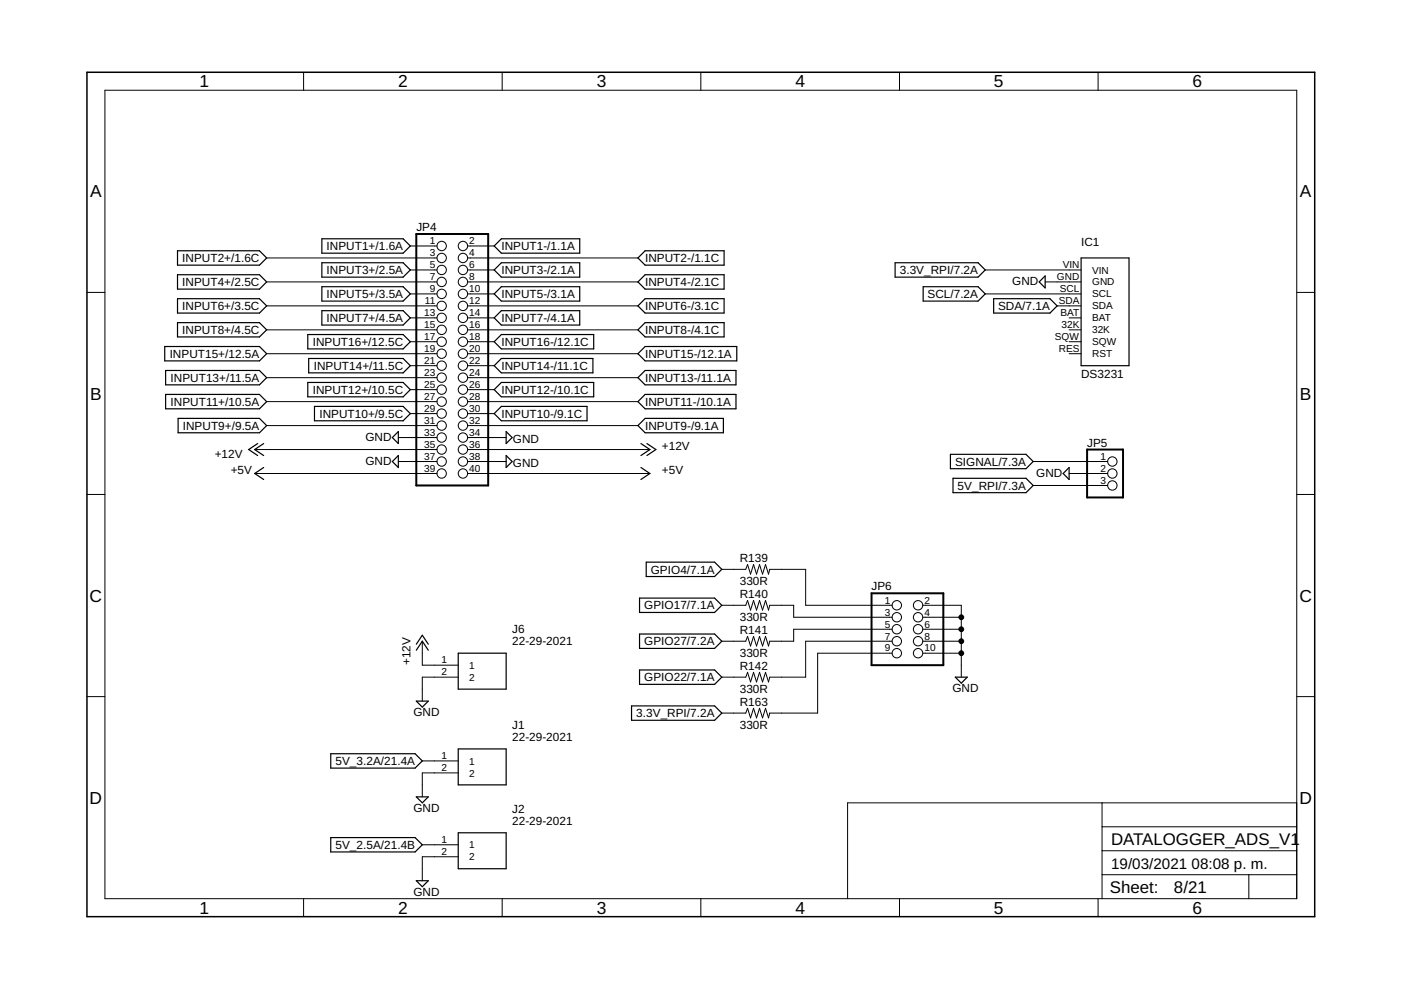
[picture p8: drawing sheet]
<svg xmlns="http://www.w3.org/2000/svg" width="297mm" height="210mm" viewBox="0 0 297 210" stroke-linecap="round" stroke-linejoin="round" font-family="sans-serif">
<g fill="none" stroke="#000" stroke-width=".25">
<path d="M37.6 53.2h17.4l1.5 1.5-1.5 1.5h-17.4zM37.6 58.3h17.4l1.5 1.5-1.5 1.5h-17.4zM68.2 55.7h17.3l1.5 1.5-1.5 1.6h-17.3zM68.2 50.6h17.3l1.5 1.6-1.5 1.5h-17.3zM104.8 57.2l1.5-1.5h16.6v3.1h-16.6zM104.8 52.2l1.5-1.6h16.6v3.1h-16.6zM135.3 54.7l1.5-1.5h16.7v3h-16.7zM135.3 59.8l1.5-1.5h16.7v3h-16.7zM189.8 55.7h17.6l1.5 1.5-1.5 1.6h-17.6zM221.6 58.5v2.5l-1.3-1.2zM229.2 54.7h10.2v22.8h-10.2zM34.9 73.5h20.1l1.5 1.5-1.5 1.5h-20.1z"/>
<path d="M35.1 78.5h19.9l1.5 1.6-1.5 1.5h-19.9zM37.6 63.3h17.4l1.5 1.6-1.5 1.5h-17.4zM37.6 68.4h17.4l1.5 1.5-1.5 1.5h-17.4zM65.3 70.9h20.2l1.5 1.6-1.5 1.5h-20.2zM65.4 76h20.1l1.5 1.5-1.5 1.6h-20.1zM68.2 60.8h17.3l1.5 1.5-1.5 1.5h-17.3zM68.2 65.9h17.3l1.5 1.5-1.5 1.5h-17.3zM104.8 62.3l1.5-1.5h16.6v3h-16.6zM104.8 67.4l1.5-1.5h16.6v3h-16.6zM104.8 77.5l1.5-1.5h19.4v3.1h-19.4zM104.8 72.5l1.5-1.6h19.6v3.1h-19.6zM135.3 64.9l1.5-1.6h16.7v3.1h-16.7z"/>
<path d="M135.3 69.9l1.5-1.5h16.7v3h-16.7zM135.3 75l1.5-1.5h19.4v3h-19.4zM195.7 60.8h11.7l1.5 1.5-1.5 1.5h-11.7zM210.7 63.3h11.9l1.5 1.6-1.5 1.5h-11.9zM35.1 83.6h19.9l1.5 1.6-1.5 1.5h-19.9zM37.8 88.7h17.2l1.5 1.5-1.5 1.6h-17.2zM54.6 94l-1.9 1.3 1.9 1.3M55.9 99.1l-1.9 1.3 1.9 1.3M55.9 94l-1.9 1.3 1.9 1.3M65.3 81.1h20.2l1.5 1.5-1.5 1.5h-20.2zM66.7 86.2h18.8l1.5 1.5-1.5 1.5h-18.8zM84.5 91.5v2.5l-1.3-1.2z"/>
<path d="M84.5 96.6v2.5l-1.3-1.2zM104.8 82.6l1.5-1.5h19.6v3h-19.6zM104.8 87.7l1.5-1.5h18.2v3h-18.2zM107.3 91.5l1.3 1.3-1.3 1.2zM107.3 96.6l1.3 1.3-1.3 1.2zM135.3 80.1l1.5-1.6h19.2v3.1h-19.2zM135.3 85.2l1.5-1.6h19.2v3.1h-19.2zM135.3 90.2l1.5-1.5h16.6v3.1h-16.6zM135.9 99.1l1.9 1.3-1.9 1.3M135.9 94l1.9 1.3-1.9 1.3M137.2 94l1.9 1.3-1.9 1.3M201.5 96.3h16l1.6 1.6-1.6 1.5h-16z"/>
<path d="M226.7 99.1v2.6l-1.3-1.3zM137 119.2h14.5l1.5 1.5-1.5 1.5h-14.5zM202.1 101.4h15.4l1.6 1.5-1.6 1.6h-15.4zM88.3 137.9l1.2-1.9 1.3 1.9M88.3 136.6l1.2-1.9 1.3 1.9M97.2 138.5h10.1v7.6h-10.1zM135.6 126.8h15.9l1.5 1.5-1.5 1.6h-15.9zM135.6 134.4h15.9l1.5 1.6-1.5 1.5h-15.9zM70.1 159.8h17.9l1.5 1.5-1.5 1.6h-17.9zM88.3 148.7h2.5l-1.3 1.2zM97.2 158.8h10.1v7.6h-10.1zM133.9 149.7h17.6l1.5 1.5-1.5 1.5h-17.6z"/>
<path d="M135.6 142h15.9l1.5 1.6-1.5 1.5h-15.9zM202.5 143.6h2.6l-1.3 1.2zM70.1 177.6h17.9l1.5 1.5-1.5 1.5h-17.9zM88.3 169h2.5l-1.3 1.2zM97.2 176.6h10.1v7.6h-10.1zM88.3 186.7h2.5l-1.3 1.3z"/>
</g>
<g fill="none" stroke="#000" stroke-width=".21">
<path d="M22.2 19.1h252.7v171.4h-252.7zM64.4 15.3v3.8M106.5 15.3v3.8M148.6 15.3v3.8M190.7 15.3v3.8M232.8 15.3v3.8M56.5 54.7h36.1M56.5 59.8h36.1M87 52.2h5.6M87 57.2h5.6M99.1 52.2h5.7M99.1 54.7h36.2"/>
<path d="M99.1 57.2h5.7M99.1 59.8h36.2M208.9 57.2h20.3M221.6 59.8h7.6M18.4 62h3.8M56.5 64.9h36.1M56.5 69.9h36.1M56.5 75h36.1M87 62.3h5.6M87 67.4h5.6M87 72.5h5.6M87 77.5h5.6"/>
<path d="M99.1 62.3h5.7M99.1 64.9h36.2M99.1 67.4h5.7M99.1 69.9h36.2M99.1 72.5h5.7M99.1 75h36.2M99.1 77.5h5.7M208.9 62.3h20.3M224.1 64.9h5.1M226.7 67.4h2.5M226.7 69.9h2.5M226.7 72.5h2.5"/>
<path d="M226.7 75h2.5M274.9 62h3.8M54 95.3h38.6M56.5 80.1h36.1M56.5 85.2h36.1M56.5 90.2h36.1M84.5 92.8h8.1M84.5 97.9h8.1M87 82.6h5.6M87 87.7h5.6M99.1 80.1h36.2M99.1 82.6h5.7"/>
<path d="M99.1 85.2h36.2M99.1 87.7h5.7M99.1 90.2h36.2M99.1 92.8h8.2M99.1 95.3h38.7M99.1 97.9h8.2M219.1 97.9h15.8M18.4 104.8h3.8M54 100.4h38.6M99.1 100.4h38.7M219.1 102.9h15.8M226.7 100.4h8.2"/>
<path d="M274.9 104.8h3.8M89.5 136v5h7.7M153 128.3h5.1l.4-1 .6 2 .7-2 .6 2 .6-2 .7 2 .6-2 .6 2 .3-1h5.1v2.6h20.8M153 120.7h5.1l.4-1 .6 2 .7-2 .6 2 .6-2 .7 2 .6-2 .6 2 .3-1h7.6v7.6h18.3M189.1 133.4h-20.8v2.6h-5.1l-.3 1-.6-2.1-.6 2.1-.7-2.1-.6 2.1-.6-2.1-.7 2.1-.6-2.1-.4 1.1h-5.1M189.1 136h-18.3v7.6h-7.6l-.3 1-.6-2-.6 2-.7-2-.6 2-.6-2-.7 2-.6-2-.4 1h-5.1M189.1 138.5h-15.7v12.7h-10.2l-.3 1-.6-2-.6 2-.7-2-.6 2-.6-2-.7 2-.6-2-.4 1h-5.1M195.6 128.3h8.2v15.3M195.6 130.9h8.2M195.6 133.4h8.2M195.6 136h8.2M195.6 138.5h8.2"/>
<path d="M18.4 147.7h3.8M97.2 143.6h-7.7v5.1M274.9 147.7h3.8M89.5 161.3h7.7M89.5 179.1h7.7M97.2 163.9h-7.7v5.1M233.7 170.2v20.3M233.7 175.3h41.2M274.9 170.2h-95.2v20.3M64.4 190.5v3.9M97.2 181.7h-7.7v5M106.5 190.5v3.9"/>
<path d="M148.6 190.5v3.9M190.7 190.5v3.9M232.8 190.5v3.9M233.7 185.5h41.2M233.7 180.4h41.2M264.8 185.5v5"/>
<circle cx="93.6" cy="52.2" r=".99"/>
<circle cx="93.6" cy="54.7" r=".99"/>
<circle cx="93.6" cy="57.2" r=".99"/>
<circle cx="93.6" cy="59.8" r=".99"/>
<circle cx="98.1" cy="59.8" r=".99"/>
<circle cx="98.1" cy="52.2" r=".99"/>
<circle cx="98.1" cy="54.7" r=".99"/>
<circle cx="98.1" cy="57.2" r=".99"/>
<circle cx="93.6" cy="69.9" r=".99"/>
<circle cx="93.6" cy="62.3" r=".99"/>
<circle cx="93.6" cy="64.9" r=".99"/>
<circle cx="93.6" cy="67.4" r=".99"/>
<circle cx="93.6" cy="72.5" r=".99"/>
<circle cx="93.6" cy="75" r=".99"/>
<circle cx="93.6" cy="77.5" r=".99"/>
<circle cx="98.1" cy="64.9" r=".99"/>
<circle cx="98.1" cy="69.9" r=".99"/>
<circle cx="98.1" cy="72.5" r=".99"/>
<circle cx="98.1" cy="75" r=".99"/>
<circle cx="98.1" cy="67.4" r=".99"/>
<circle cx="98.1" cy="77.5" r=".99"/>
<circle cx="98.1" cy="62.3" r=".99"/>
<circle cx="93.6" cy="95.3" r=".99"/>
<circle cx="93.6" cy="87.7" r=".99"/>
<circle cx="93.6" cy="90.2" r=".99"/>
<circle cx="93.6" cy="92.8" r=".99"/>
<circle cx="93.6" cy="97.9" r=".99"/>
<circle cx="93.6" cy="85.2" r=".99"/>
<circle cx="93.6" cy="82.6" r=".99"/>
<circle cx="93.6" cy="80.1" r=".99"/>
<circle cx="98.1" cy="90.2" r=".99"/>
<circle cx="98.1" cy="97.9" r=".99"/>
<circle cx="98.1" cy="87.7" r=".99"/>
<circle cx="98.1" cy="92.8" r=".99"/>
<circle cx="98.1" cy="95.3" r=".99"/>
<circle cx="98.1" cy="85.2" r=".99"/>
<circle cx="98.1" cy="80.1" r=".99"/>
<circle cx="98.1" cy="82.6" r=".99"/>
<circle cx="235.8" cy="97.9" r=".99"/>
<circle cx="93.6" cy="100.4" r=".99"/>
<circle cx="98.1" cy="100.4" r=".99"/>
<circle cx="235.8" cy="100.4" r=".99"/>
<circle cx="235.8" cy="102.9" r=".99"/>
<circle cx="190.1" cy="136" r=".99"/>
<circle cx="190.1" cy="128.3" r=".99"/>
<circle cx="190.1" cy="130.9" r=".99"/>
<circle cx="190.1" cy="133.4" r=".99"/>
<circle cx="190.1" cy="138.5" r=".99"/>
<circle cx="194.6" cy="138.5" r=".99"/>
<circle cx="194.6" cy="133.4" r=".99"/>
<circle cx="194.6" cy="136" r=".99"/>
<circle cx="194.6" cy="128.3" r=".99"/>
<circle cx="194.6" cy="130.9" r=".99"/>
</g>
<path d="M18.4 15.3h260.3v179.1h-260.3z" fill="none" stroke="#000" stroke-width=".32"/>
<path d="M88.3 49.6h15.2v53.3h-15.2zM230.5 95.3h7.6v10.2h-7.6zM184.8 125.8h15.2v15.2h-15.2z" fill="none" stroke="#000" stroke-width=".42"/>
<g fill="#000" stroke="#000" stroke-width=".21">
<circle cx="203.8" cy="133.4" r=".51"/>
<circle cx="203.8" cy="138.5" r=".51"/>
<circle cx="203.8" cy="136" r=".51"/>
<circle cx="203.8" cy="130.9" r=".51"/>
</g>
<g font-size="3.7">
<text x="42.3" y="18.5">1</text>
<text x="84.4" y="18.5">2</text>
<text x="126.5" y="18.5">3</text>
<text x="168.6" y="18.5">4</text>
<text x="210.7" y="18.5">5</text>
<text x="252.9" y="18.5">6</text>
<text x="19.1" y="41.9">A</text>
<text x="275.6" y="41.9">A</text>
<text x="19.1" y="84.7">B</text>
<text x="275.6" y="84.7">B</text>
<text x="19" y="127.6">C</text>
<text x="275.5" y="127.6">C</text>
<text x="19" y="170.4">D</text>
<text x="275.5" y="170.4">D</text>
<text x="42.3" y="193.7">1</text>
<text x="84.4" y="193.7">2</text>
<text x="126.5" y="193.7">3</text>
<text x="168.6" y="193.7">4</text>
<text x="210.7" y="193.7">5</text>
<text x="252.9" y="193.7">6</text>
</g>
<g font-size="3.6">
<text x="235.6" y="179.1">DATALOGGER_ADS_V1</text>
<text x="235.3" y="189.4">Sheet:</text>
<text x="248.9" y="189.3">8/21</text>
</g>
<g font-size="3.2">
<text x="235.6" y="184.2">19/03/2021</text>
<text x="252.6" y="184.2">08:08 p. m.</text>
</g>
<g font-size="2.5">
<text x="69.2" y="53">INPUT1+/1.6A</text>
<text x="88.3" y="49">JP4</text>
<text x="106.3" y="53">INPUT1-/1.1A</text>
<text x="229.2" y="52.1">IC1</text>
<text x="38.6" y="55.6">INPUT2+/1.6C</text>
<text x="69.2" y="58.1">INPUT3+/2.5A</text>
<text x="106.3" y="58.1">INPUT3-/2.1A</text>
<text x="136.8" y="55.6">INPUT2-/1.1C</text>
<text x="190.8" y="58.1">3.3V_RPI/7.2A</text>
<text x="38.6" y="60.7">INPUT4+/2.5C</text>
<text x="38.6" y="65.7">INPUT6+/3.5C</text>
<text x="69.2" y="63.2">INPUT5+/3.5A</text>
<text x="106.3" y="63.2">INPUT5-/3.1A</text>
<text x="136.8" y="60.7">INPUT4-/2.1C</text>
<text x="136.8" y="65.7">INPUT6-/3.1C</text>
<text x="196.6" y="63.2">SCL/7.2A</text>
<text x="211.6" y="65.7">SDA/7.1A</text>
<text x="214.6" y="60.4">GND</text>
<text x="38.6" y="70.8">INPUT8+/4.5C</text>
<text x="69.2" y="68.3">INPUT7+/4.5A</text>
<text x="106.3" y="68.3">INPUT7-/4.1A</text>
<text x="136.8" y="70.8">INPUT8-/4.1C</text>
<text x="36" y="75.9">INPUT15+/12.5A</text>
<text x="66.3" y="73.4">INPUT16+/12.5C</text>
<text x="106.3" y="73.4">INPUT16-/12.1C</text>
<text x="136.8" y="75.9">INPUT15-/12.1A</text>
<text x="36.2" y="81">INPUT13+/11.5A</text>
<text x="66.3" y="83.5">INPUT12+/10.5C</text>
<text x="66.5" y="78.4">INPUT14+/11.5C</text>
<text x="106.3" y="78.4">INPUT14-/11.1C</text>
<text x="106.3" y="83.5">INPUT12-/10.1C</text>
<text x="136.8" y="81">INPUT13-/11.1A</text>
<text x="229.2" y="80.1">DS3231</text>
<text x="36.2" y="86">INPUT11+/10.5A</text>
<text x="67.7" y="88.6">INPUT10+/9.5C</text>
<text x="106.3" y="88.6">INPUT10-/9.1C</text>
<text x="136.8" y="86">INPUT11-/10.1A</text>
<text x="38.8" y="91.1">INPUT9+/9.5A</text>
<text x="77.5" y="93.4">GND</text>
<text x="108.8" y="93.9">GND</text>
<text x="136.8" y="91.1">INPUT9-/9.1A</text>
<text x="140.3" y="95.3">+12V</text>
<text x="230.5" y="94.7">JP5</text>
<text x="45.5" y="97.1">+12V</text>
<text x="48.9" y="100.4">+5V</text>
<text x="77.5" y="98.5">GND</text>
<text x="108.8" y="99">GND</text>
<text x="140.3" y="100.4">+5V</text>
<text x="202.5" y="98.7">SIGNAL/7.3A</text>
<text x="219.7" y="101">GND</text>
<text x="203" y="103.8">5V_RPI/7.3A</text>
<text x="156.8" y="119.2">R139</text>
<text x="138" y="121.6">GPIO4/7.1A</text>
<text x="156.8" y="124">330R</text>
<text x="184.8" y="125.2">JP6</text>
<text x="136.6" y="129.2">GPIO17/7.1A</text>
<text x="156.8" y="131.6">330R</text>
<text x="156.8" y="126.8">R140</text>
<text x="108.6" y="136.8">22-29-2021</text>
<text x="108.6" y="134.3">J6</text>
<text x="136.6" y="136.8">GPIO27/7.2A</text>
<text x="156.8" y="134.4">R141</text>
<text x="87" y="141" transform="rotate(-90 87 141)">+12V</text>
<text x="156.8" y="139.2">330R</text>
<text x="156.8" y="142.1">R142</text>
<text x="136.6" y="144.5">GPIO22/7.1A</text>
<text x="156.8" y="146.9">330R</text>
<text x="156.8" y="149.7">R163</text>
<text x="201.9" y="146.7">GND</text>
<text x="87.6" y="151.8">GND</text>
<text x="108.6" y="154.6">J1</text>
<text x="134.9" y="152.1">3.3V_RPI/7.2A</text>
<text x="156.8" y="154.5">330R</text>
<text x="108.6" y="157.2">22-29-2021</text>
<text x="71.1" y="162.2">5V_3.2A/21.4A</text>
<text x="87.6" y="172.1">GND</text>
<text x="108.6" y="172.4">J2</text>
<text x="108.6" y="174.9">22-29-2021</text>
<text x="71.1" y="180">5V_2.5A/21.4B</text>
<text x="87.6" y="189.9">GND</text>
</g>
<g font-size="2.1">
<text x="91.1" y="51.8">1</text>
<text x="99.5" y="51.8">2</text>
<text x="91.1" y="54.3">3</text>
<text x="91.1" y="56.9">5</text>
<text x="91.1" y="59.4">7</text>
<text x="99.5" y="54.3">4</text>
<text x="99.5" y="56.9">6</text>
<text x="99.5" y="59.4">8</text>
<text x="224.1" y="59.4">GND</text>
<text x="225.3" y="56.9">VIN</text>
<text x="231.6" y="58">VIN</text>
<text x="90.1" y="64.5">11</text>
<text x="91.1" y="62">9</text>
<text x="99.5" y="62">10</text>
<text x="99.5" y="64.5">12</text>
<text x="224.5" y="64.5">SDA</text>
<text x="224.7" y="62">SCL</text>
<text x="231.6" y="60.5">GND</text>
<text x="231.6" y="63.1">SCL</text>
<text x="231.6" y="65.6">SDA</text>
<text x="89.9" y="67">13</text>
<text x="89.9" y="69.6">15</text>
<text x="99.5" y="67">14</text>
<text x="99.5" y="69.6">16</text>
<text x="224.9" y="67">BAT</text>
<text x="225.1" y="69.6">32K</text>
<text x="231.6" y="68.1">BAT</text>
<text x="231.6" y="70.7">32K</text>
<text x="89.9" y="72.1">17</text>
<text x="89.9" y="74.6">19</text>
<text x="89.9" y="77.2">21</text>
<text x="99.5" y="72.1">18</text>
<text x="99.5" y="74.6">20</text>
<text x="99.5" y="77.2">22</text>
<text x="223.6" y="72.1">SQW</text>
<text x="224.5" y="74.6">RES</text>
<text x="231.6" y="73.2">SQW</text>
<text x="231.6" y="75.8">RST</text>
<text x="89.9" y="79.7">23</text>
<text x="89.9" y="82.3">25</text>
<text x="99.5" y="79.7">24</text>
<text x="99.5" y="82.3">26</text>
<text x="89.9" y="84.8">27</text>
<text x="89.9" y="87.3">29</text>
<text x="89.9" y="89.9">31</text>
<text x="99.5" y="84.8">28</text>
<text x="99.5" y="87.3">30</text>
<text x="99.5" y="89.9">32</text>
<text x="89.9" y="92.4">33</text>
<text x="89.9" y="95">35</text>
<text x="99.5" y="92.4">34</text>
<text x="99.5" y="95">36</text>
<text x="89.9" y="97.5">37</text>
<text x="89.9" y="100">39</text>
<text x="99.5" y="97.5">38</text>
<text x="99.5" y="100">40</text>
<text x="233.3" y="97.5">1</text>
<text x="233.3" y="100">2</text>
<text x="233.3" y="102.6">3</text>
<text x="187.6" y="128">1</text>
<text x="187.6" y="130.5">3</text>
<text x="196" y="128">2</text>
<text x="196" y="130.5">4</text>
<text x="187.6" y="133.1">5</text>
<text x="187.6" y="135.6">7</text>
<text x="196" y="133.1">6</text>
<text x="196" y="135.6">8</text>
<text x="93.6" y="140.7">1</text>
<text x="93.6" y="143.2">2</text>
<text x="99.5" y="141.8">1</text>
<text x="187.6" y="138.1">9</text>
<text x="196" y="138.1">10</text>
<text x="99.5" y="144.3">2</text>
<text x="93.6" y="161">1</text>
<text x="93.6" y="163.5">2</text>
<text x="99.5" y="162.1">1</text>
<text x="99.5" y="164.6">2</text>
<text x="93.6" y="178.8">1</text>
<text x="99.5" y="179.9">1</text>
<text x="93.6" y="181.3">2</text>
<text x="99.5" y="182.4">2</text>
</g>
</svg>
